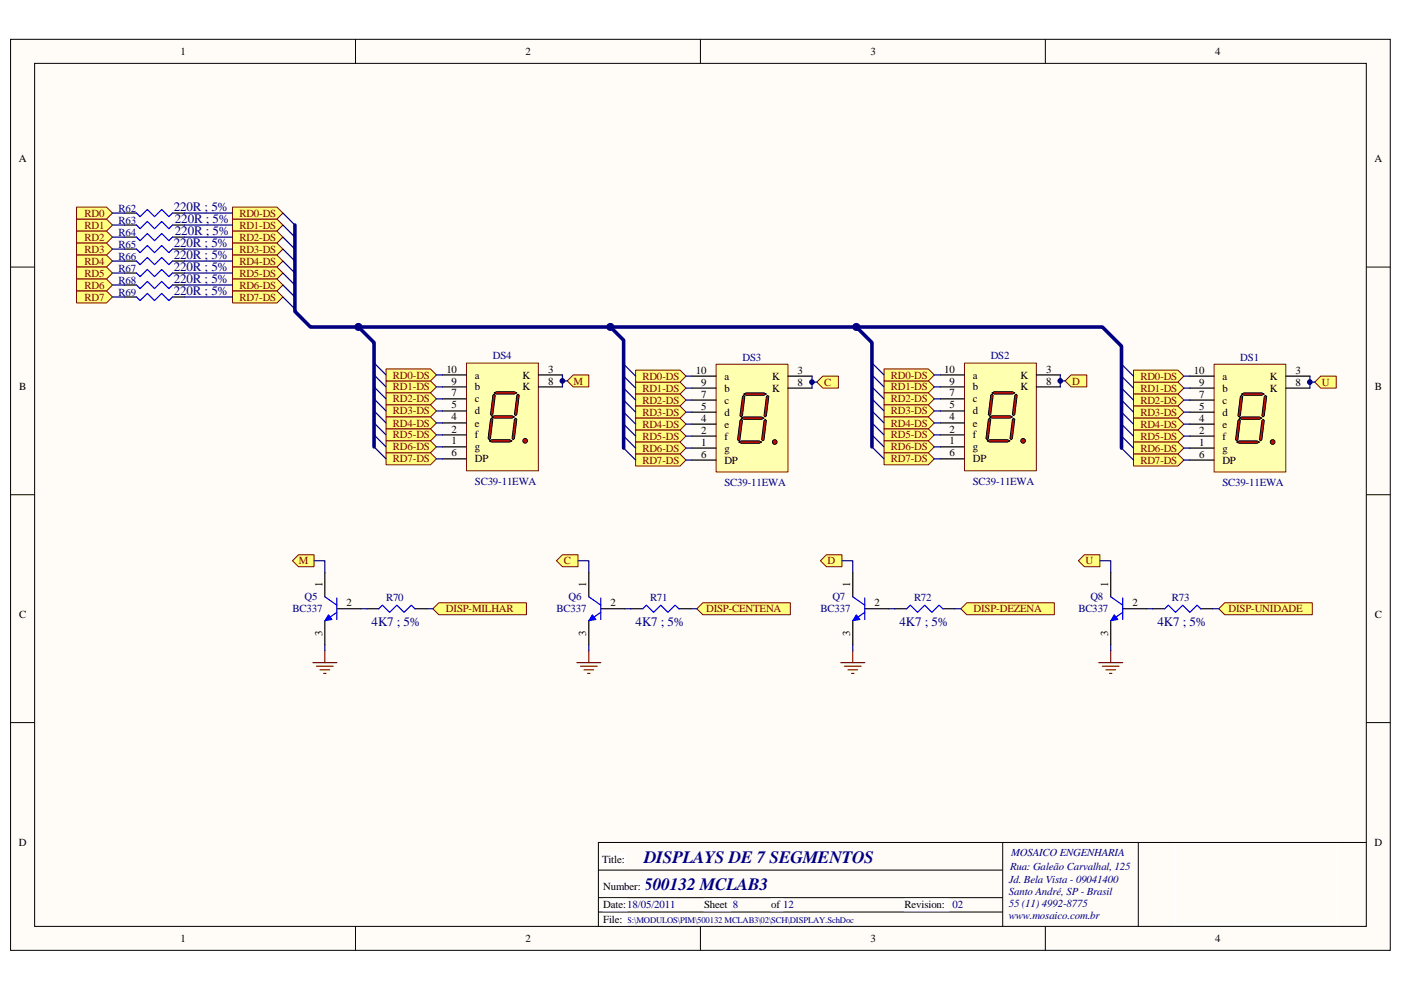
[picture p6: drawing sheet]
<svg xmlns="http://www.w3.org/2000/svg" width="297mm" height="210mm" viewBox="0 0 297 210" stroke-linecap="round" stroke-linejoin="round" font-family="sans-serif">
<path d="M2.3 8.4h292.5v193.2h-292.5z" fill="#fffcf8"/>
<path d="M2.2 8.3h292.6v193.3h-292.6z" fill="none" stroke="#000" stroke-width=".21"/>
<path d="M7.4 13.5h282.3v183h-282.3z" fill="#fffcf8"/>
<g fill="none" stroke="#000" stroke-width=".21">
<path d="M7.3 13.4h282.4v183.1h-282.4zM75.4 8.3v5.1M148.5 8.3v5.1M221.6 8.3v5.1M2.2 56.6h5.1M289.7 56.6h5.1M2.2 104.9h5.1M289.7 104.9h5.1M2.2 153.3h5.1M289.7 153.3h5.1M75.4 196.5v5.1M148.5 196.5v5.1"/>
<path d="M221.6 196.5v5.1"/>
</g>
<path d="M127.7 181h5v2.5h-5z" fill="#fff"/>
<path d="M127.7 181h5v2.5h-5z" fill="none" stroke="#fff" stroke-width=".21"/>
<path d="M127.9 186.9h8.9v2.5h-8.9z" fill="#fff"/>
<path d="M127.9 186.9h8.9v2.5h-8.9z" fill="none" stroke="#fff" stroke-width=".21"/>
<path d="M127.9 193.7h5.1v2.5h-5.1z" fill="#fff"/>
<path d="M127.9 193.7h5.1v2.5h-5.1z" fill="none" stroke="#fff" stroke-width=".21"/>
<path d="M212.6 178.7v17.8M241.3 178.7v17.8M289.7 178.7h-162.8v17.8M126.9 184.6h85.7M126.9 190.4h85.7M126.9 193.4h85.7" fill="none" stroke="#000" stroke-width=".21"/>
<path d="M127.9 190.7h5.1v2.5h-5.1z" fill="#fff"/>
<path d="M127.9 190.7h5.1v2.5h-5.1z" fill="none" stroke="#fff" stroke-width=".21"/>
<path d="M149.3 190.7h5.6v2.5h-5.6z" fill="#fff"/>
<path d="M149.3 190.7h5.6v2.5h-5.6z" fill="none" stroke="#fff" stroke-width=".21"/>
<path d="M163.6 190.7h2.4v2.5h-2.4z" fill="#fff"/>
<path d="M163.5 190.7h2.5v2.5h-2.5z" fill="none" stroke="#fff" stroke-width=".21"/>
<path d="M191.8 190.7h9.3v2.5h-9.3z" fill="#fff"/>
<path d="M249 179h34.6v17h-34.6zM191.8 190.7h9.3v2.5h-9.3z" fill="none" stroke="#fff" stroke-width=".21"/>
<path d="M98.9 77h15.2v22.9h-15.2z" fill="#ffffb0"/>
<path d="M98.9 77h15.2v22.9h-15.2z" fill="none" stroke="#800000" stroke-width=".21"/>
<path d="M93.8 79.5h5.1M114.1 79.5h5.1M93.8 92.2h5.1M93.8 94.8h5.1M93.8 89.7h5.1M93.8 87.2h5.1M93.8 82.1h5.1M93.8 84.6h5.1M93.8 97.3h5.1M114.1 82.1h5.1" fill="none" stroke="#000" stroke-width=".25"/>
<g fill="#f00" stroke="#000" stroke-width=".21">
<path d="M103.7 93.5l.5-.2h3.9l.5 .2-.5 .3h-3.9z" fill-rule="evenodd"/>
<path d="M104.2 88.4l.6-.2h3.8l.5 .2-.5 .3h-3.8z" fill-rule="evenodd"/>
<path d="M104.8 83.3l.5-.2h3.8l.5 .2-.5 .3h-3.8z" fill-rule="evenodd"/>
<path d="M109.6 83.8l.2-.2 .3 .2-.5 4.1-.3 .3-.2-.3z" fill-rule="evenodd"/>
<path d="M104.5 83.8l.3-.2 .2 .2-.5 4.1-.3 .3-.2-.3z" fill-rule="evenodd"/>
<path d="M104 88.9l.2-.2 .3 .2-.5 4.1-.3 .3-.2-.3z" fill-rule="evenodd"/>
<path d="M109.1 88.9l.2-.2 .3 .2-.5 4.1-.3 .3-.2-.3z" fill-rule="evenodd"/>
<circle cx="111.3" cy="93.5" r=".49"/>
</g>
<g fill="none" stroke="#000" stroke-width=".25">
<path d="M26.4 45.2h2.5M26.4 47.7h2.5M26.4 57.9h2.5M26.4 50.3h2.5M26.4 52.8h2.5M26.4 55.4h2.5M36.6 45.2h2.5M36.6 47.7h2.5M36.6 57.9h2.5M36.6 50.3h2.5M36.6 52.8h2.5M36.6 55.4h2.5"/>
<path d="M26.4 60.5h2.5M26.4 63h2.5M36.6 60.5h2.5M36.6 63h2.5M244.4 129.1h2.5M254.6 129.1h2.5"/>
</g>
<path d="M28.9 45.2l.8 .8 1.5-1.6 1.6 1.6 1.5-1.6 1.5 1.6 .8-.8M28.9 47.7l.8 .8 1.5-1.5 1.6 1.5 1.5-1.5 1.5 1.5 .8-.8M28.9 57.9l.8 .8 1.5-1.5 1.6 1.5 1.5-1.5 1.5 1.5 .8-.8M28.9 50.3l.8 .8 1.5-1.6 1.6 1.6 1.5-1.6 1.5 1.6 .8-.8M28.9 52.8l.8 .8 1.5-1.5 1.6 1.5 1.5-1.5 1.5 1.5 .8-.8M28.9 55.4l.8 .7 1.5-1.5 1.6 1.5 1.5-1.5 1.5 1.5 .8-.7M28.9 60.5l.8 .7 1.5-1.5 1.6 1.5 1.5-1.5 1.5 1.5 .8-.7M28.9 63l.8 .8 1.5-1.6 1.6 1.6 1.5-1.6 1.5 1.6 .8-.8M246.9 129.1l.8-.7 1.5 1.5 1.6-1.5 1.5 1.5 1.5-1.5 .8 .7" fill="none" stroke="#00f" stroke-width=".25"/>
<path d="M235.5 138v2.5M233 140.5h5M233.7 141.3h3.6M234.5 142.1h2M235.2 142.8h.6" fill="none" stroke="#800000" stroke-width=".25"/>
<path d="M16.2 46.5h6.4l1.3 1.2-1.3 1.3h-6.4z" fill-rule="evenodd" fill="#ffff80" stroke="#800000" stroke-width=".21"/>
<path d="M23.9 47.7h2.5" fill="none" stroke="#000080" stroke-width=".25"/>
<path d="M16.2 43.9h6.4l1.3 1.3-1.3 1.3h-6.4z" fill-rule="evenodd" fill="#ffff80" stroke="#800000" stroke-width=".21"/>
<path d="M23.9 45.2h2.5" fill="none" stroke="#000080" stroke-width=".25"/>
<path d="M16.2 49h6.4l1.3 1.3-1.3 1.3h-6.4z" fill-rule="evenodd" fill="#ffff80" stroke="#800000" stroke-width=".21"/>
<path d="M23.9 50.3h2.5" fill="none" stroke="#000080" stroke-width=".25"/>
<path d="M16.2 51.6h6.4l1.3 1.2-1.3 1.3h-6.4z" fill-rule="evenodd" fill="#ffff80" stroke="#800000" stroke-width=".21"/>
<path d="M23.9 52.8h2.5" fill="none" stroke="#000080" stroke-width=".25"/>
<path d="M16.2 54.1h6.4l1.3 1.3-1.3 1.2h-6.4z" fill-rule="evenodd" fill="#ffff80" stroke="#800000" stroke-width=".21"/>
<path d="M23.9 55.4h2.5" fill="none" stroke="#000080" stroke-width=".25"/>
<path d="M16.2 56.6h6.4l1.3 1.3-1.3 1.3h-6.4z" fill-rule="evenodd" fill="#ffff80" stroke="#800000" stroke-width=".21"/>
<path d="M23.9 57.9h2.5" fill="none" stroke="#000080" stroke-width=".25"/>
<path d="M16.2 59.2h6.4l1.3 1.3-1.3 1.2h-6.4z" fill-rule="evenodd" fill="#ffff80" stroke="#800000" stroke-width=".21"/>
<path d="M23.9 60.5h2.5" fill="none" stroke="#000080" stroke-width=".25"/>
<path d="M16.2 61.7h6.4l1.3 1.3-1.3 1.3h-6.4z" fill-rule="evenodd" fill="#ffff80" stroke="#800000" stroke-width=".21"/>
<path d="M23.9 63h2.5" fill="none" stroke="#000080" stroke-width=".25"/>
<g fill="#ffff80" stroke="#800000" stroke-width=".21">
<path d="M49.3 46.5h9.4l1.3 1.2-1.3 1.3h-9.4z" fill-rule="evenodd"/>
<path d="M49.3 43.9h9.4l1.3 1.3-1.3 1.3h-9.4z" fill-rule="evenodd"/>
<path d="M49.3 49h9.4l1.3 1.3-1.3 1.3h-9.4z" fill-rule="evenodd"/>
<path d="M49.3 51.6h9.4l1.3 1.2-1.3 1.3h-9.4z" fill-rule="evenodd"/>
<path d="M49.3 54.1h9.4l1.3 1.3-1.3 1.2h-9.4z" fill-rule="evenodd"/>
<path d="M49.3 56.6h9.4l1.3 1.3-1.3 1.3h-9.4z" fill-rule="evenodd"/>
<path d="M49.3 59.2h9.4l1.3 1.3-1.3 1.2h-9.4z" fill-rule="evenodd"/>
<path d="M49.3 61.7h9.4l1.3 1.3-1.3 1.3h-9.4z" fill-rule="evenodd"/>
</g>
<path d="M39.1 45.2h10.2M39.1 47.7h10.2M39.1 57.9h10.2M39.1 50.3h10.2M39.1 52.8h10.2M39.1 55.4h10.2M39.1 60.5h10.2M39.1 63h10.2" fill="none" stroke="#000080" stroke-width=".25"/>
<path d="M258.4 129.1l1.3-1.3h18.5v2.6h-18.5z" fill-rule="evenodd" fill="#ffff80" stroke="#800000" stroke-width=".21"/>
<path d="M235.5 136.7v1.3M243.1 129.1h1.3M257.1 129.1h1.3" fill="none" stroke="#000080" stroke-width=".25"/>
<path d="M278.7 81l1.3-1.2h3.3v2.5h-3.3z" fill-rule="evenodd" fill="#ffff80" stroke="#800000" stroke-width=".21"/>
<path d="M277.7 79.8v2.5M277.7 81h1" fill="none" stroke="#000080" stroke-width=".25"/>
<g fill="#ffff80" stroke="#800000" stroke-width=".21">
<path d="M240.3 81h9.4l1.3 1.3-1.3 1.3h-9.4z" fill-rule="evenodd"/>
<path d="M240.3 78.5h9.4l1.3 1.3-1.3 1.2h-9.4z" fill-rule="evenodd"/>
<path d="M240.3 83.6h9.4l1.3 1.3-1.3 1.2h-9.4z" fill-rule="evenodd"/>
<path d="M240.3 86.1h9.4l1.3 1.3-1.3 1.3h-9.4z" fill-rule="evenodd"/>
<path d="M240.3 88.7h9.4l1.3 1.3-1.3 1.2h-9.4z" fill-rule="evenodd"/>
<path d="M240.3 91.2h9.4l1.3 1.3-1.3 1.3h-9.4z" fill-rule="evenodd"/>
<path d="M240.3 93.8h9.4l1.3 1.2-1.3 1.3h-9.4z" fill-rule="evenodd"/>
<path d="M240.3 96.3h9.4l1.3 1.3-1.3 1.2h-9.4z" fill-rule="evenodd"/>
</g>
<g fill="none" stroke="#000080" stroke-width=".25">
<path d="M237.8 77.2l2.5 2.6M237.8 79.8l2.5 2.5M251 79.8h1.3M237.8 82.3l2.5 2.6M237.8 84.9l2.5 2.5M237.8 87.4l2.5 2.6M237.8 90l2.5 2.5M237.8 92.5l2.5 2.5M237.8 95l2.5 2.6M251 92.5h1.3M251 95h1.3M251 90h1.3"/>
<path d="M251 87.4h1.3M251 84.9h1.3M251 97.6h1.3M251 82.3h1.3"/>
</g>
<path d="M204.5 77h15.2v22.9h-15.2z" fill="#ffffb0"/>
<path d="M204.5 77h15.2v22.9h-15.2z" fill="none" stroke="#800000" stroke-width=".21"/>
<path d="M199.4 79.5h5.1M219.7 79.5h5.1M199.4 92.2h5.1M199.4 94.8h5.1M199.4 89.7h5.1M199.4 87.2h5.1M199.4 82.1h5.1M199.4 84.6h5.1M199.4 97.3h5.1M219.7 82.1h5.1" fill="none" stroke="#000" stroke-width=".25"/>
<g fill="#f00" stroke="#000" stroke-width=".21">
<path d="M209.3 93.5l.5-.2h3.8l.5 .2-.5 .3h-3.8z" fill-rule="evenodd"/>
<path d="M209.8 88.4l.5-.2h3.8l.5 .2-.5 .3h-3.8z" fill-rule="evenodd"/>
<path d="M210.3 83.3l.5-.2h3.8l.6 .2-.6 .3h-3.8z" fill-rule="evenodd"/>
<path d="M215.2 83.8l.2-.2 .3 .2-.5 4.1-.3 .3-.3-.3z" fill-rule="evenodd"/>
<path d="M210.1 83.8l.2-.2 .3 .2-.5 4.1-.3 .3-.3-.3z" fill-rule="evenodd"/>
<path d="M209.5 88.9l.3-.2 .3 .2-.6 4.1-.2 .3-.3-.3z" fill-rule="evenodd"/>
<path d="M214.6 88.9l.3-.2 .3 .2-.6 4.1-.2 .3-.3-.3z" fill-rule="evenodd"/>
<circle cx="216.9" cy="93.5" r=".5"/>
</g>
<path d="M225.8 80.8l1.3-1.3h3.3v2.6h-3.3z" fill-rule="evenodd" fill="#ffff80" stroke="#800000" stroke-width=".21"/>
<path d="M224.8 79.5v2.6M224.8 80.8h1" fill="none" stroke="#000080" stroke-width=".25"/>
<g fill="#ffff80" stroke="#800000" stroke-width=".21">
<path d="M187.4 80.8h9.4l1.3 1.3-1.3 1.2h-9.4z" fill-rule="evenodd"/>
<path d="M187.4 78.3h9.4l1.3 1.2-1.3 1.3h-9.4z" fill-rule="evenodd"/>
<path d="M187.4 83.3h9.4l1.3 1.3-1.3 1.3h-9.4z" fill-rule="evenodd"/>
<path d="M187.4 85.9h9.4l1.3 1.3-1.3 1.2h-9.4z" fill-rule="evenodd"/>
<path d="M187.4 88.4h9.4l1.3 1.3-1.3 1.3h-9.4z" fill-rule="evenodd"/>
<path d="M187.4 91h9.4l1.3 1.2-1.3 1.3h-9.4z" fill-rule="evenodd"/>
<path d="M187.4 93.5h9.4l1.3 1.3-1.3 1.3h-9.4z" fill-rule="evenodd"/>
<path d="M187.4 96.1h9.4l1.3 1.2-1.3 1.3h-9.4z" fill-rule="evenodd"/>
</g>
<g fill="none" stroke="#000080" stroke-width=".25">
<path d="M184.9 77l2.5 2.5M184.9 79.5l2.5 2.6M198.1 79.5h1.3M184.9 82.1l2.5 2.5M184.9 84.6l2.5 2.6M184.9 87.2l2.5 2.5M184.9 89.7l2.5 2.5M184.9 92.2l2.5 2.6M184.9 94.8l2.5 2.5M198.1 92.2h1.3M198.1 94.8h1.3M198.1 89.7h1.3"/>
<path d="M198.1 87.2h1.3M198.1 84.6h1.3M198.1 97.3h1.3M198.1 82.1h1.3"/>
</g>
<path d="M151.8 77.3h15.3v22.8h-15.3z" fill="#ffffb0"/>
<path d="M151.8 77.3h15.3v22.8h-15.3z" fill="none" stroke="#800000" stroke-width=".21"/>
<path d="M146.7 79.8h5.1M167.1 79.8h5.1M146.7 92.5h5.1M146.7 95h5.1M146.7 90h5.1M146.7 87.4h5.1M146.7 82.3h5.1M146.7 84.9h5.1M146.7 97.6h5.1M167.1 82.3h5.1" fill="none" stroke="#000" stroke-width=".25"/>
<g fill="#f00" stroke="#000" stroke-width=".21">
<path d="M156.6 93.8l.5-.3h3.9l.5 .3-.5 .2h-3.9z" fill-rule="evenodd"/>
<path d="M157.1 88.7l.6-.3h3.8l.5 .3-.5 .2h-3.8z" fill-rule="evenodd"/>
<path d="M157.7 83.6l.5-.3h3.8l.5 .3-.5 .2h-3.8z" fill-rule="evenodd"/>
<path d="M162.5 84.1l.2-.3 .3 .3-.5 4.1-.3 .2-.2-.2z" fill-rule="evenodd"/>
<path d="M157.4 84.1l.3-.3 .2 .3-.5 4.1-.3 .2-.2-.2z" fill-rule="evenodd"/>
<path d="M156.9 89.2l.2-.3 .3 .3-.5 4.1-.3 .2-.2-.2z" fill-rule="evenodd"/>
<path d="M162 89.2l.2-.3 .3 .3-.5 4.1-.3 .2-.2-.2z" fill-rule="evenodd"/>
<circle cx="164.3" cy="93.8" r=".5"/>
</g>
<path d="M173.2 81l1.3-1.2h3.3v2.5h-3.3z" fill-rule="evenodd" fill="#ffff80" stroke="#800000" stroke-width=".21"/>
<path d="M172.2 79.8v2.5M172.2 81h1" fill="none" stroke="#000080" stroke-width=".25"/>
<g fill="#ffff80" stroke="#800000" stroke-width=".21">
<path d="M134.8 81h9.4l1.3 1.3-1.3 1.3h-9.4z" fill-rule="evenodd"/>
<path d="M134.8 78.5h9.4l1.3 1.3-1.3 1.2h-9.4z" fill-rule="evenodd"/>
<path d="M134.8 83.6h9.4l1.3 1.3-1.3 1.2h-9.4z" fill-rule="evenodd"/>
<path d="M134.8 86.1h9.4l1.3 1.3-1.3 1.3h-9.4z" fill-rule="evenodd"/>
<path d="M134.8 88.7h9.4l1.3 1.3-1.3 1.2h-9.4z" fill-rule="evenodd"/>
<path d="M134.8 91.2h9.4l1.3 1.3-1.3 1.3h-9.4z" fill-rule="evenodd"/>
<path d="M134.8 93.8h9.4l1.3 1.2-1.3 1.3h-9.4z" fill-rule="evenodd"/>
<path d="M134.8 96.3h9.4l1.3 1.3-1.3 1.2h-9.4z" fill-rule="evenodd"/>
</g>
<g fill="none" stroke="#000080" stroke-width=".25">
<path d="M132.2 77.2l2.6 2.6M132.2 79.8l2.6 2.5M145.5 79.8h1.2M132.2 82.3l2.6 2.6M132.2 84.9l2.6 2.5M132.2 87.4l2.6 2.6M132.2 90l2.6 2.5M132.2 92.5l2.6 2.5M132.2 95l2.6 2.6M145.5 92.5h1.2M145.5 95h1.2M145.5 90h1.2"/>
<path d="M145.5 87.4h1.2M145.5 84.9h1.2M145.5 97.6h1.2M145.5 82.3h1.2"/>
</g>
<path d="M257.4 77.3h15.2v22.8h-15.2z" fill="#ffffb0"/>
<path d="M257.4 77.3h15.2v22.8h-15.2z" fill="none" stroke="#800000" stroke-width=".21"/>
<path d="M252.3 79.8h5.1M272.6 79.8h5.1M252.3 92.5h5.1M252.3 95h5.1M252.3 90h5.1M252.3 87.4h5.1M252.3 82.3h5.1M252.3 84.9h5.1M252.3 97.6h5.1M272.6 82.3h5.1" fill="none" stroke="#000" stroke-width=".25"/>
<g fill="#f00" stroke="#000" stroke-width=".21">
<path d="M262.2 93.8l.5-.3h3.8l.5 .3-.5 .2h-3.8z" fill-rule="evenodd"/>
<path d="M262.7 88.7l.5-.3h3.8l.5 .3-.5 .2h-3.8z" fill-rule="evenodd"/>
<path d="M263.2 83.6l.5-.3h3.8l.6 .3-.6 .2h-3.8z" fill-rule="evenodd"/>
<path d="M268.1 84.1l.2-.3 .3 .3-.5 4.1-.3 .2-.3-.2z" fill-rule="evenodd"/>
<path d="M263 84.1l.2-.3 .3 .3-.5 4.1-.3 .2-.2-.2z" fill-rule="evenodd"/>
<path d="M262.5 89.2l.2-.3 .3 .3-.5 4.1-.3 .2-.2-.2z" fill-rule="evenodd"/>
<path d="M267.5 89.2l.3-.3 .3 .3-.6 4.1-.2 .2-.3-.2z" fill-rule="evenodd"/>
<circle cx="269.8" cy="93.8" r=".49"/>
</g>
<path d="M120.3 80.8l1.2-1.3h3.3v2.6h-3.3z" fill-rule="evenodd" fill="#ffff80" stroke="#800000" stroke-width=".21"/>
<path d="M119.2 79.5v2.6M119.2 80.8h1.1" fill="none" stroke="#000080" stroke-width=".25"/>
<g fill="#ffff80" stroke="#800000" stroke-width=".21">
<path d="M81.8 80.8h9.5l1.2 1.3-1.2 1.2h-9.5z" fill-rule="evenodd"/>
<path d="M81.8 78.3h9.5l1.2 1.2-1.2 1.3h-9.5z" fill-rule="evenodd"/>
<path d="M81.8 83.3h9.5l1.2 1.3-1.2 1.3h-9.5z" fill-rule="evenodd"/>
<path d="M81.8 85.9h9.5l1.2 1.3-1.2 1.2h-9.5z" fill-rule="evenodd"/>
<path d="M81.8 88.4h9.5l1.2 1.3-1.2 1.3h-9.5z" fill-rule="evenodd"/>
<path d="M81.8 91h9.5l1.2 1.2-1.2 1.3h-9.5z" fill-rule="evenodd"/>
<path d="M81.8 93.5h9.5l1.2 1.3-1.2 1.3h-9.5z" fill-rule="evenodd"/>
<path d="M81.8 96.1h9.5l1.2 1.2-1.2 1.3h-9.5z" fill-rule="evenodd"/>
</g>
<g fill="none" stroke="#000080" stroke-width=".25">
<path d="M79.3 77l2.5 2.5M79.3 79.5l2.5 2.6M92.5 79.5h1.3M79.3 82.1l2.5 2.5M79.3 84.6l2.5 2.6M79.3 87.2l2.5 2.5M79.3 89.7l2.5 2.5M79.3 92.2l2.5 2.6M79.3 94.8l2.5 2.5M92.5 92.2h1.3M92.5 94.8h1.3M92.5 89.7h1.3"/>
<path d="M92.5 87.2h1.3M92.5 84.6h1.3M92.5 97.3h1.3M92.5 82.1h1.3"/>
</g>
<path d="M228.6 118.9l1.3-1.2h3.3v2.5h-3.3z" fill-rule="evenodd" fill="#ffff80" stroke="#800000" stroke-width=".21"/>
<path d="M233.2 118.9h2.3v2.6" fill="none" stroke="#000080" stroke-width=".25"/>
<path d="M189.7 129.1h2.6M199.9 129.1h2.5" fill="none" stroke="#000" stroke-width=".25"/>
<path d="M192.3 129.1l.7-.7 1.5 1.5 1.6-1.5 1.5 1.5 1.5-1.5 .8 .7" fill="none" stroke="#00f" stroke-width=".25"/>
<path d="M180.8 138v2.5M178.3 140.5h5M179 141.3h3.6M179.8 142.1h2M180.5 142.8h.6" fill="none" stroke="#800000" stroke-width=".25"/>
<path d="M203.7 129.1l1.3-1.3h18.5v2.6h-18.5z" fill-rule="evenodd" fill="#ffff80" stroke="#800000" stroke-width=".21"/>
<path d="M180.8 136.7v1.3M188.4 129.1h1.3M202.4 129.1h1.3" fill="none" stroke="#000080" stroke-width=".25"/>
<path d="M173.9 118.9l1.3-1.2h3.3v2.5h-3.3z" fill-rule="evenodd" fill="#ffff80" stroke="#800000" stroke-width=".21"/>
<path d="M178.5 118.9h2.3v2.6" fill="none" stroke="#000080" stroke-width=".25"/>
<path d="M133.7 129.1h2.6M143.9 129.1h2.6" fill="none" stroke="#000" stroke-width=".25"/>
<path d="M136.3 129.1l.8-.7 1.5 1.5 1.5-1.5 1.5 1.5 1.5-1.5 .8 .7" fill="none" stroke="#00f" stroke-width=".25"/>
<path d="M124.8 138v2.5M122.3 140.5h5.1M123.1 141.3h3.5M123.8 142.1h2.1M124.6 142.8h.5" fill="none" stroke="#800000" stroke-width=".25"/>
<path d="M147.7 129.1l1.3-1.3h18.6v2.6h-18.6z" fill-rule="evenodd" fill="#ffff80" stroke="#800000" stroke-width=".21"/>
<path d="M124.8 136.7v1.3M132.5 129.1h1.2M146.5 129.1h1.2" fill="none" stroke="#000080" stroke-width=".25"/>
<path d="M118 118.9l1.2-1.2h3.4v2.5h-3.4z" fill-rule="evenodd" fill="#ffff80" stroke="#800000" stroke-width=".21"/>
<path d="M122.6 118.9h2.2v2.6" fill="none" stroke="#000080" stroke-width=".25"/>
<path d="M77.8 129.1h2.5M88 129.1h2.5" fill="none" stroke="#000" stroke-width=".25"/>
<path d="M80.3 129.1l.8-.7 1.5 1.5 1.5-1.5 1.6 1.5 1.5-1.5 .8 .7" fill="none" stroke="#00f" stroke-width=".25"/>
<path d="M68.9 138v2.5M66.3 140.5h5.1M67.1 141.3h3.6M67.9 142.1h2M68.6 142.8h.5" fill="none" stroke="#800000" stroke-width=".25"/>
<path d="M91.8 129.1l1.2-1.3h18.6v2.6h-18.6z" fill-rule="evenodd" fill="#ffff80" stroke="#800000" stroke-width=".21"/>
<path d="M68.9 136.7v1.3M76.5 129.1h1.3M90.5 129.1h1.3" fill="none" stroke="#000080" stroke-width=".25"/>
<path d="M62 118.9l1.3-1.2h3.3v2.5h-3.3z" fill-rule="evenodd" fill="#ffff80" stroke="#800000" stroke-width=".21"/>
<path d="M60 45.2l2.5 2.5M60 47.7l2.5 2.6M60 50.3l2.5 2.5M60 52.8l2.5 2.6M60 55.4l2.5 2.5M60 57.9l2.5 2.6M60 60.5l2.5 2.5M60 63l2.5 2.5M66.6 118.9h2.3v2.6" fill="none" stroke="#000080" stroke-width=".25"/>
<path d="M68.9 121.5v5.1M68.9 131.7v5M71.4 129.1h5.1M124.8 121.5v5.1M124.8 131.7v5M127.4 129.1h5.1M180.8 121.5v5.1M180.8 131.7v5M183.3 129.1h5.1M235.5 121.5v5.1M235.5 131.7v5M238 129.1h5.1" fill="none" stroke="#000" stroke-width=".25"/>
<path d="M68.9 126.6l2.5 1.8M71.4 129.9l-2.5 1.8M71.4 126.8v4.6M124.8 126.6l2.6 1.8M127.4 129.9l-2.6 1.8M127.4 126.8v4.6M180.8 126.6l2.5 1.8M183.3 129.9l-2.5 1.8M183.3 126.8v4.6M235.5 126.6l2.5 1.8M238 129.9l-2.5 1.8M238 126.8v4.6" fill="none" stroke="#00f" stroke-width=".25"/>
<g fill="#00f" stroke="#00f" stroke-width=".21">
<path d="M69.6 130.4l.8 1-1.5 .3z"/>
<path d="M125.6 130.4l.8 1-1.6 .3z"/>
<path d="M181.6 130.4l.7 1-1.5 .3z"/>
<path d="M236.3 130.4l.7 1-1.5 .3z"/>
</g>
<path d="M62.5 47.7v18.3l3.3 3.4h10.2l3.3 3.3v22.1M76 69.4h53.4l2.8 2.8v22.8M129.4 69.4h104.3l4.1 4v21.6M181.6 69.4l3.3 3.3v22.1" fill="none" stroke="#000080" stroke-width=".76"/>
<g fill="#000080" stroke="#000080" stroke-width=".21">
<circle cx="119.2" cy="80.8" r=".5"/>
<circle cx="172.1" cy="81" r=".49"/>
<circle cx="224.8" cy="80.8" r=".49"/>
<circle cx="277.7" cy="81" r=".5"/>
<circle cx="76" cy="69.3" r=".75"/>
<circle cx="129.4" cy="69.3" r=".75"/>
<circle cx="181.6" cy="69.3" r=".75"/>
</g>
<g font-size="3.7" fill="#000080">
<text x="136.6" y="183">DISPLAYS DE 7 SEGMENTOS</text>
<text x="136.6" y="188.8">500132 MCLAB3</text>
</g>
<g font-size="2.8" fill="#000080">
<text x="36.8" y="44.8">220R ; 5%</text>
<text x="37.1" y="47.3">220R ; 5%</text>
<text x="36.8" y="52.4">220R ; 5%</text>
<text x="37.1" y="49.9">220R ; 5%</text>
<text x="36.8" y="57.5">220R ; 5%</text>
<text x="36.8" y="55">220R ; 5%</text>
<text x="36.8" y="60">220R ; 5%</text>
<text x="36.8" y="62.6">220R ; 5%</text>
<text x="78.8" y="132.8">4K7 ; 5%</text>
<text x="134.8" y="132.8">4K7 ; 5%</text>
<text x="190.7" y="132.8">4K7 ; 5%</text>
<text x="245.4" y="132.8">4K7 ; 5%</text>
</g>
<g font-size="2.3">
<text x="38.3" y="11.6">1</text>
<text x="111.4" y="11.6">2</text>
<text x="184.5" y="11.6">3</text>
<text x="257.7" y="11.6">4</text>
<text x="4" y="34.5">A</text>
<text x="291.4" y="34.5">A</text>
<text x="4" y="82.8">B</text>
<text x="94.6" y="79">10</text>
<text x="95.8" y="81.6">9</text>
<text x="100.7" y="82.8">b</text>
<text x="100.7" y="80.3">a</text>
<text x="110.8" y="80.3">K</text>
<text x="110.8" y="82.8">K</text>
<text x="116.2" y="79">3</text>
<text x="116.2" y="81.6">8</text>
<text x="147.5" y="79.3">10</text>
<text x="148.7" y="81.8">9</text>
<text x="153.6" y="83.1">b</text>
<text x="153.6" y="80.5">a</text>
<text x="163.7" y="80.5">K</text>
<text x="163.7" y="83.1">K</text>
<text x="169.1" y="79.3">3</text>
<text x="169.1" y="81.8">8</text>
<text x="200.2" y="79">10</text>
<text x="201.3" y="81.6">9</text>
<text x="206.2" y="82.8">b</text>
<text x="206.2" y="80.3">a</text>
<text x="216.4" y="80.3">K</text>
<text x="216.4" y="82.8">K</text>
<text x="221.8" y="79">3</text>
<text x="221.8" y="81.6">8</text>
<text x="253.1" y="79.3">10</text>
<text x="254.2" y="81.8">9</text>
<text x="259.2" y="83.1">b</text>
<text x="259.2" y="80.5">a</text>
<text x="269.3" y="80.5">K</text>
<text x="269.3" y="83.1">K</text>
<text x="274.7" y="79.3">3</text>
<text x="274.7" y="81.8">8</text>
<text x="291.5" y="82.8">B</text>
<text x="95.8" y="89.2">4</text>
<text x="95.8" y="86.6">5</text>
<text x="95.8" y="84.1">7</text>
<text x="100.7" y="87.9">d</text>
<text x="100.7" y="85.4">c</text>
<text x="148.7" y="89.4">4</text>
<text x="148.7" y="86.9">5</text>
<text x="148.7" y="84.3">7</text>
<text x="153.6" y="88.2">d</text>
<text x="153.6" y="85.6">c</text>
<text x="201.3" y="89.2">4</text>
<text x="201.3" y="86.6">5</text>
<text x="201.3" y="84.1">7</text>
<text x="206.2" y="87.9">d</text>
<text x="206.2" y="85.4">c</text>
<text x="254.2" y="89.4">4</text>
<text x="254.2" y="86.9">5</text>
<text x="254.2" y="84.3">7</text>
<text x="259.2" y="88.2">d</text>
<text x="259.2" y="85.6">c</text>
<text x="95.8" y="91.7">2</text>
<text x="95.8" y="94.3">1</text>
<text x="100.7" y="93">f</text>
<text x="100.7" y="95.5">g</text>
<text x="100.7" y="90.5">e</text>
<text x="148.7" y="92">2</text>
<text x="148.7" y="94.5">1</text>
<text x="153.6" y="93.3">f</text>
<text x="153.6" y="95.8">g</text>
<text x="153.6" y="90.7">e</text>
<text x="201.3" y="91.7">2</text>
<text x="201.3" y="94.3">1</text>
<text x="206.2" y="93">f</text>
<text x="206.2" y="95.5">g</text>
<text x="206.2" y="90.5">e</text>
<text x="254.2" y="92">2</text>
<text x="254.2" y="94.5">1</text>
<text x="259.2" y="93.3">f</text>
<text x="259.2" y="95.8">g</text>
<text x="259.2" y="90.7">e</text>
<text x="95.8" y="96.8">6</text>
<text x="100.7" y="98.1">DP</text>
<text x="148.7" y="97.1">6</text>
<text x="153.6" y="98.3">DP</text>
<text x="201.3" y="96.8">6</text>
<text x="206.2" y="98.1">DP</text>
<text x="254.2" y="97.1">6</text>
<text x="259.2" y="98.3">DP</text>
<text x="68.3" y="124.5" transform="rotate(-90 68.3 124.5)">1</text>
<text x="124.3" y="124.5" transform="rotate(-90 124.3 124.5)">1</text>
<text x="180.3" y="124.5" transform="rotate(-90 180.3 124.5)">1</text>
<text x="235" y="124.5" transform="rotate(-90 235 124.5)">1</text>
<text x="4" y="131.1">C</text>
<text x="73.5" y="128.6">2</text>
<text x="129.4" y="128.6">2</text>
<text x="185.4" y="128.6">2</text>
<text x="240.1" y="128.6">2</text>
<text x="291.5" y="131.1">C</text>
<text x="68.3" y="134.9" transform="rotate(-90 68.3 134.9)">3</text>
<text x="124.3" y="134.9" transform="rotate(-90 124.3 134.9)">3</text>
<text x="180.3" y="134.9" transform="rotate(-90 180.3 134.9)">3</text>
<text x="235" y="134.9" transform="rotate(-90 235 134.9)">3</text>
<text x="4" y="179.4">D</text>
<text x="291.4" y="179.4">D</text>
<text x="127.7" y="183">Title:</text>
<text x="127.9" y="188.8">Number:</text>
<text x="127.9" y="195.7">File:</text>
<text x="127.9" y="192.6">Date:18/05/2011</text>
<text x="149.3" y="192.6">Sheet</text>
<text x="163.5" y="192.6">of</text>
<text x="191.7" y="192.6">Revision:</text>
<text x="38.3" y="199.8">1</text>
<text x="111.4" y="199.8">2</text>
<text x="184.5" y="199.8">3</text>
<text x="257.7" y="199.8">4</text>
</g>
<g font-size="2.3" fill="#800000">
<text x="17.9" y="46">RD0</text>
<text x="50.8" y="46">RD0-DS</text>
<text x="17.9" y="48.5">RD1</text>
<text x="17.9" y="51">RD2</text>
<text x="17.9" y="53.6">RD3</text>
<text x="50.8" y="48.5">RD1-DS</text>
<text x="50.8" y="51">RD2-DS</text>
<text x="50.8" y="53.6">RD3-DS</text>
<text x="17.9" y="56.1">RD4</text>
<text x="17.9" y="58.7">RD5</text>
<text x="50.8" y="56.1">RD4-DS</text>
<text x="50.8" y="58.7">RD5-DS</text>
<text x="17.9" y="61.2">RD6</text>
<text x="17.9" y="63.8">RD7</text>
<text x="50.8" y="61.2">RD6-DS</text>
<text x="50.8" y="63.8">RD7-DS</text>
<text x="83.3" y="82.8">RD1-DS</text>
<text x="83.3" y="80.3">RD0-DS</text>
<text x="121.6" y="81.6">M</text>
<text x="136.2" y="83.1">RD1-DS</text>
<text x="136.2" y="80.5">RD0-DS</text>
<text x="174.7" y="81.8">C</text>
<text x="188.9" y="82.8">RD1-DS</text>
<text x="188.9" y="80.3">RD0-DS</text>
<text x="227.3" y="81.6">D</text>
<text x="241.8" y="83.1">RD1-DS</text>
<text x="241.8" y="80.5">RD0-DS</text>
<text x="280.2" y="81.8">U</text>
<text x="83.3" y="85.4">RD2-DS</text>
<text x="83.3" y="87.9">RD3-DS</text>
<text x="136.2" y="85.6">RD2-DS</text>
<text x="136.2" y="88.2">RD3-DS</text>
<text x="188.9" y="85.4">RD2-DS</text>
<text x="188.9" y="87.9">RD3-DS</text>
<text x="241.8" y="85.6">RD2-DS</text>
<text x="241.8" y="88.2">RD3-DS</text>
<text x="83.3" y="90.5">RD4-DS</text>
<text x="83.3" y="93">RD5-DS</text>
<text x="83.3" y="95.5">RD6-DS</text>
<text x="136.2" y="90.7">RD4-DS</text>
<text x="136.2" y="93.3">RD5-DS</text>
<text x="136.2" y="95.8">RD6-DS</text>
<text x="188.9" y="90.5">RD4-DS</text>
<text x="188.9" y="93">RD5-DS</text>
<text x="188.9" y="95.5">RD6-DS</text>
<text x="241.8" y="90.7">RD4-DS</text>
<text x="241.8" y="93.3">RD5-DS</text>
<text x="241.8" y="95.8">RD6-DS</text>
<text x="83.3" y="98.1">RD7-DS</text>
<text x="136.2" y="98.3">RD7-DS</text>
<text x="188.9" y="98.1">RD7-DS</text>
<text x="241.8" y="98.3">RD7-DS</text>
<text x="63.3" y="119.7">M</text>
<text x="119.5" y="119.7">C</text>
<text x="175.4" y="119.7">D</text>
<text x="230.1" y="119.7">U</text>
<text x="94.5" y="129.9">DISP-MILHAR</text>
<text x="149.7" y="129.9">DISP-CENTENA</text>
<text x="206.4" y="129.9">DISP-DEZENA</text>
<text x="260.5" y="129.9">DISP-UNIDADE</text>
</g>
<g font-size="2.3" fill="#000080">
<text x="25.1" y="44.9">R62</text>
<text x="25.1" y="47.5">R63</text>
<text x="25.1" y="50">R64</text>
<text x="25.1" y="52.6">R65</text>
<text x="25.1" y="57.7">R67</text>
<text x="25.1" y="55.1">R66</text>
<text x="25.1" y="60.2">R68</text>
<text x="25.1" y="62.7">R69</text>
<text x="104.5" y="76.2">DS4</text>
<text x="157.4" y="76.5">DS3</text>
<text x="210.1" y="76.2">DS2</text>
<text x="263" y="76.5">DS1</text>
<text x="100.7" y="102.9">SC39-11EWA</text>
<text x="153.6" y="103.2">SC39-11EWA</text>
<text x="206.2" y="102.9">SC39-11EWA</text>
<text x="259.2" y="103.2">SC39-11EWA</text>
<text x="62" y="129.9">BC337</text>
<text x="64.6" y="127.3">Q5</text>
<text x="81.9" y="127.6">R70</text>
<text x="118" y="129.9">BC337</text>
<text x="120.5" y="127.3">Q6</text>
<text x="137.8" y="127.6">R71</text>
<text x="173.9" y="129.9">BC337</text>
<text x="176.5" y="127.3">Q7</text>
<text x="193.8" y="127.6">R72</text>
<text x="228.6" y="129.9">BC337</text>
<text x="231.2" y="127.3">Q8</text>
<text x="248.5" y="127.6">R73</text>
<text x="214.1" y="184.5">Rua: Galeão Carvalhal, 125</text>
<text x="214.4" y="181.5">MOSAICO ENGENHARIA</text>
<text x="213.9" y="187.3">Jd. Bela Vista - 09041400</text>
<text x="213.9" y="189.9">Santo André, SP - Brasil</text>
<text x="155.4" y="192.7">8</text>
<text x="166.1" y="192.7">12</text>
<text x="201.9" y="192.7">02</text>
<text x="213.9" y="192.4">55 (11) 4992-8775</text>
<text x="213.9" y="195">www.mosaico.com.br</text>
</g>
<text font-size="1.8" fill="#000080" x="133" y="195.8">S:\MODULOS\PIM\500132 MCLAB3\02\SCH\DISPLAY.SchDoc</text>
</svg>
